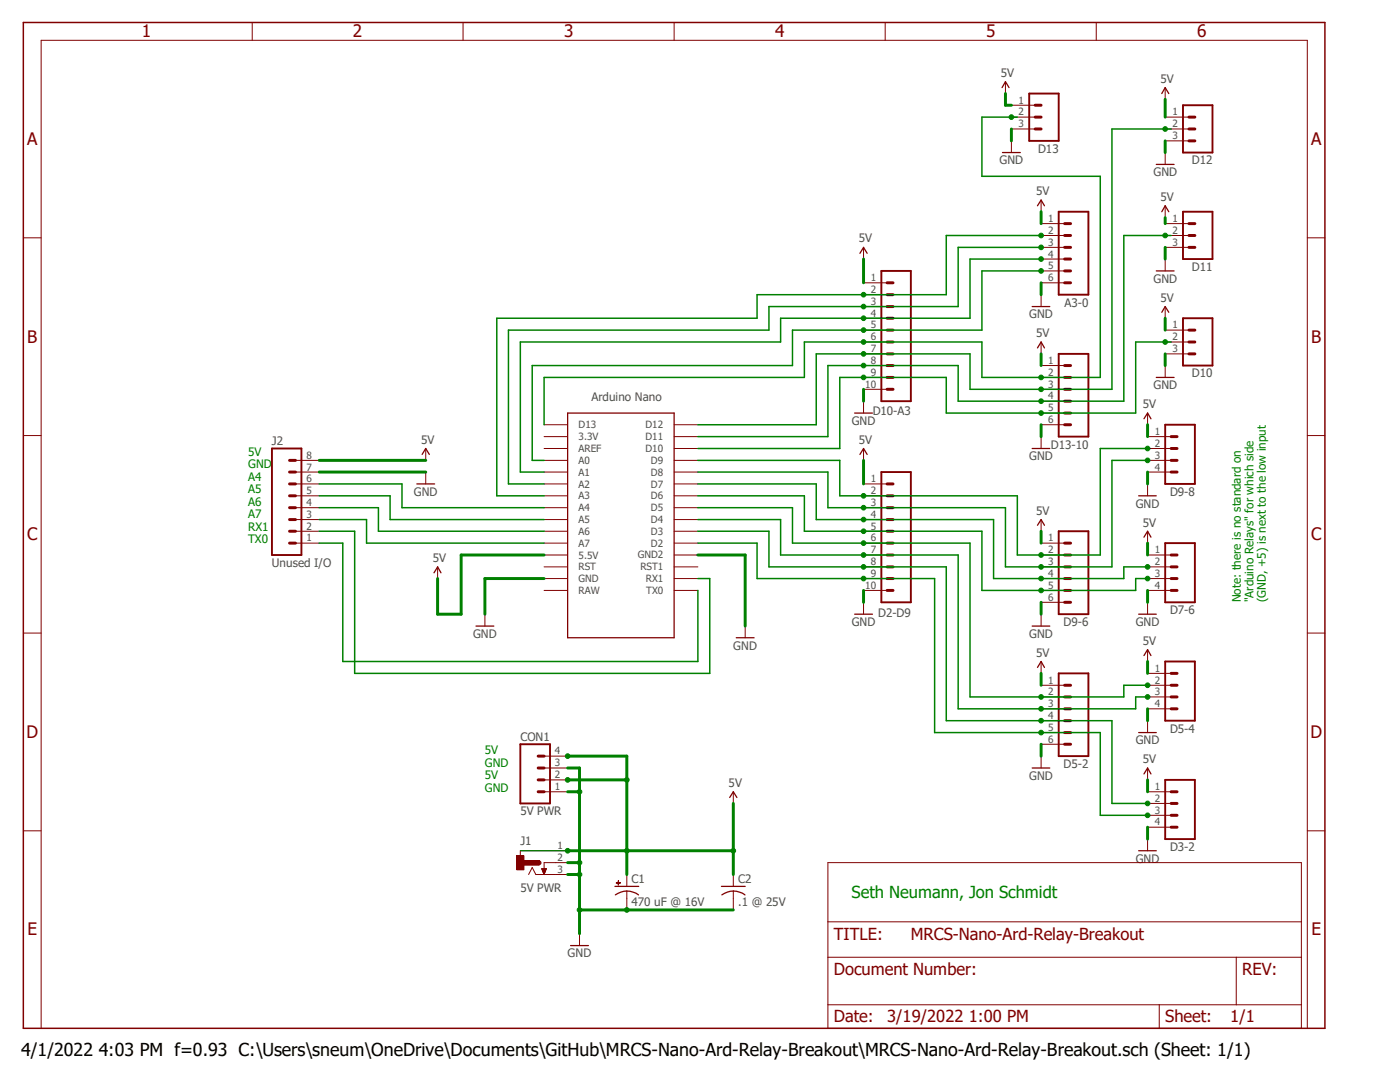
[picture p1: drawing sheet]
<svg xmlns="http://www.w3.org/2000/svg" width="279mm" height="216mm" viewBox="0 0 279 216" stroke-linecap="round" stroke-linejoin="round" font-family="sans-serif">
<path d="M4.2 4.2l260.6 201.5M264.8 4.2l-260.6 201.5" fill="none" stroke="#fff" stroke-width=".2"/>
<path d="M4.7 4.5h259.7v200.7h-259.7z" fill="none" stroke="#800000" stroke-width=".3"/>
<g fill="none" stroke="#800000" stroke-width=".2">
<path d="M50.3 4.5v3.5M92.4 4.5v3.5M134.5 4.5v3.5M176.7 4.5v3.5M218.8 4.5v3.5M4.7 47.5h3.5M260.9 47.5h3.5M4.7 86.9h3.5M108.6 87.1h4.7M108.6 89.5h4.7M108.6 98.9h4.7M108.6 96.6h4.7"/>
<path d="M108.6 94.2h4.7M108.6 91.9h4.7M108.6 84.8h4.7M134.5 87.1h4.8M134.5 89.5h4.8M134.5 98.9h4.8M134.5 96.6h4.8M134.5 94.2h4.8M134.5 91.9h4.8M134.5 84.8h4.8M260.9 86.9h3.5M108.6 117.8h4.7"/>
<path d="M108.6 115.4h4.7M108.6 113.1h4.7M108.6 110.7h4.7M108.6 108.4h4.7M108.6 106h4.7M108.6 103.7h4.7M108.6 101.3h4.7M134.5 117.8h4.8M134.5 115.4h4.8M134.5 113.1h4.8M134.5 110.7h4.8M134.5 108.4h4.8"/>
<path d="M134.5 106h4.8M134.5 103.7h4.8M134.5 101.3h4.8M4.7 126.3h3.5M260.9 126.3h3.5M4.7 165.8h3.5M105.5 174.5l.7-1.4 .7 1.4h4M110.9 172.1h-2.3v2.4M110.9 169.8h-7.1v1.1M165.2 172.1h94.5v33.1h-94.5zM260.9 165.8h3.5M165.2 191h94.5"/>
<path d="M165.2 183.9h94.5M246.7 191v9.5M8.2 205.2v-197.2h252.7v197.2M165.2 200.5h94.5M231.4 200.5v4.7"/>
</g>
<path d="M113.3 82.4h21.2v44.9h-21.2zM107.4 171.8a.36 .36 0 0 1 .3 .3 .36 .36 0 0 1-.3 .4M107.6 171.8a.36 .36 0 0 1 .4 .3 .36 .36 0 0 1-.4 .4" fill="none" stroke="#800000" stroke-width=".25"/>
<path d="M104.6 171.7h3v.9h-3z" fill-rule="evenodd" fill="#800000"/>
<path d="M104.6 171.7h3v.9h-3z" fill="none" stroke="#800000" stroke-width=".2"/>
<path d="M103.1 170.8h1.5v2.8h-1.5z" fill-rule="evenodd" fill="#800000"/>
<g fill="none" stroke="#800000" stroke-width=".2">
<path d="M207.8 39.9v2.3M172.3 49.4v2.3M207.8 68.2v2.4M172.3 80.1v2.3M87.3 113.1v2.3M96.8 122.6v2.3M148.7 124.9v2.4M172.3 120.2v2.4M108.6 158h4.7M108.6 155.6h4.7M108.6 153.2h4.7M108.6 150.9h4.7"/>
<path d="M146.3 158v2.3M103.1 170.8h1.5v2.8h-1.5zM108.1 173.3h1l-.5 1.2zM108.1 173.4h.9M108.2 173.5h.8M108.2 173.6h.7M108.2 173.7h.7M108.3 173.8h.5M108.3 173.9h.5M108.4 174h.4M108.4 174.1h.3M108.5 174.2h.2"/>
<path d="M108.5 174.3h.1M108.5 174.4h.1M108.6 174.5h.1M110.9 169.8h2.4M110.9 172.1h2.4M110.9 174.5h2.4M125.1 177.8v1.4M115.7 186.3v2.4"/>
</g>
<path d="M171.6 50.5l.7-1.1 .8 1.1M207.1 41.1l.7-1.2 .6 1.2M207.1 69.4l.7-1.2 .6 1.2M170.6 82.4h3.5M86.6 114.3l.7-1.2 .7 1.2M95 124.9h3.6M146.9 127.3h3.6M170.6 122.6h3.5M145.6 159.1l.7-1.1 .8 1.1M122.7 176.9h4.8M122.8 178.6a3.9 3.9 0 0 1 4.6 0M113.9 188.7h3.5" fill="none" stroke="#800000" stroke-width=".25"/>
<path d="M103.8 148.5h6v11.8h-6z" fill="none" stroke="#800000" stroke-width=".38"/>
<path d="M107.4 153.2h1.2M107.4 155.6h1.2M107.4 158h1.2M107.4 150.9h1.2" fill="none" stroke="#800000" stroke-width=".59"/>
<path d="M123 176.1l.8 .1z" fill-rule="evenodd" fill="#800000"/>
<path d="M123 176.1l.8 .1z" fill="none" stroke="#800000" stroke-width=".2"/>
<path d="M123.4 175.8v.8z" fill-rule="evenodd" fill="#800000"/>
<g fill="none" stroke="#800000" stroke-width=".2">
<path d="M200.7 16.3v2.4M232.5 17.5v2.3M201.8 23.4h4.8M201.8 25.7h4.8M201.8 21h4.8M201.8 28.1v2.3M232.5 23.4h4.8M232.5 25.7h4.8M232.5 28.1h4.8M232.5 30.4v2.4M172.3 56.4h4.7M172.3 58.8h4.7"/>
<path d="M207.8 58.8v2.4M207.8 56.4h4.7M207.8 44.6h4.7M207.8 47h4.7M207.8 49.4h4.7M207.8 51.7h4.7M207.8 54.1h4.7M232.5 44.6h4.8M232.5 47h4.8M232.5 49.4h4.8M232.5 41.1v2.3M232.5 51.7v2.4"/>
<path d="M172.3 61.2h4.7M172.3 63.5h4.7M172.3 65.9h4.7M172.3 68.2h4.7M172.3 70.6h4.7M172.3 72.9h4.7M172.3 75.3h4.7M172.3 77.7h4.7M207.8 72.9h4.7M207.8 75.3h4.7M207.8 77.7h4.7M232.5 65.9h4.8"/>
<path d="M232.5 68.2h4.8M232.5 70.6h4.8M232.5 61.2v2.3M232.5 72.9v2.4M59 98.9h4.7M59 96.6h4.7M59 94.2h4.7M59 91.9h4.7M85 89.5v2.4M85 94.2v2.4M172.3 89.5v2.4M172.3 98.9h4.7"/>
<path d="M172.3 96.6h4.7M207.8 87.1v2.4M207.8 80.1h4.7M207.8 82.4h4.7M207.8 84.8h4.7M229 94.2h4.7M229 91.9h4.7M229 87.1h4.7M229 89.5h4.7M229 82.4v2.4M229 96.6v2.3M59 108.4h4.7"/>
<path d="M59 106h4.7M59 103.7h4.7M59 101.3h4.7M172.3 108.4h4.7M172.3 106h4.7M172.3 103.7h4.7M172.3 101.3h4.7M172.3 110.7h4.7M172.3 113.1h4.7M172.3 115.4h4.7M172.3 117.8h4.7M207.8 103.7v2.3"/>
<path d="M207.8 108.4h4.7M207.8 110.7h4.7M207.8 113.1h4.7M207.8 115.4h4.7M207.8 117.8h4.7M229 110.7h4.7M229 113.1h4.7M229 115.4h4.7M229 117.8h4.7M229 106v2.4M207.8 122.6v2.3M207.8 132v2.4"/>
<path d="M207.8 120.2h4.7M207.8 136.7h4.7M207.8 139.1h4.7M229 136.7h4.7M229 139.1h4.7M229 134.4h4.7M229 120.2v2.4M229 129.6v2.4M207.8 150.9v2.3M207.8 141.4h4.7M207.8 143.8h4.7M207.8 146.2h4.7"/>
<path d="M207.8 148.5h4.7M229 141.4h4.7M229 158h4.7M229 143.8v2.4M229 153.2v2.4M123.4 175.8v.8zM125.1 174.5v2.4M125.1 179.2v2.4M146.3 174.5v2.4M146.3 177.8v3.8M229 160.3h4.7M229 162.7h4.7"/>
<path d="M229 165.1h4.7M229 167.4v2.4"/>
</g>
<g fill="none" stroke="#800000" stroke-width=".25">
<path d="M200 17.5l.7-1.2 .7 1.2M231.9 18.7l.6-1.2 .8 1.2M200.1 30.4h3.5M230.8 32.8h3.5M230.8 54.1h3.5M231.9 42.2l.6-1.1 .8 1.1M206 61.2h3.5M230.8 75.3h3.5M231.9 62.3l.6-1.1 .8 1.1M83.2 96.6h3.5M84.2 90.7l.8-1.2 .7 1.2M171.6 90.7l.7-1.2 .8 1.2"/>
<path d="M206 89.5h3.5M227.2 98.9h3.6M228.3 83.6l.7-1.2 .7 1.2M207.1 104.8l.7-1.1 .6 1.1M228.3 107.2l.7-1.2 .7 1.2M206 124.9h3.5M207.1 133.2l.7-1.2 .6 1.2M227.2 122.6h3.6M228.3 130.8l.7-1.2 .7 1.2M206 153.2h3.5M227.2 146.2h3.6M228.3 154.4l.7-1.2 .7 1.2"/>
<path d="M144 176.9h4.7M144.1 178.6a3.9 3.9 0 0 1 4.6 0M227.2 169.8h3.6"/>
</g>
<g fill="none" stroke="#800000" stroke-width=".38">
<path d="M205.4 18.7h5.9v9.4h-5.9zM236.1 21h5.9v9.4h-5.9zM175.9 54.1h5.9v26h-5.9zM211.3 42.2h5.9v16.6h-5.9zM236.1 42.2h5.9v9.5h-5.9zM211.3 70.6h5.9v16.5h-5.9zM236.1 63.5h5.9v9.4h-5.9zM54.3 89.5h5.9v21.2h-5.9zM175.9 94.2h5.9v26h-5.9zM232.5 84.8h6v11.8h-6zM211.3 106h5.9v16.6h-5.9zM232.5 108.4h6v11.8h-6z"/>
<path d="M211.3 134.4h5.9v16.5h-5.9zM232.5 132h6v11.8h-6zM232.5 155.6h6v11.8h-6z"/>
</g>
<g fill="none" stroke="#800000" stroke-width=".59">
<path d="M206.6 25.7h1.2M206.6 23.4h1.2M206.6 21h1.2M237.3 25.7h1.2M237.3 23.4h1.2M237.3 28.1h1.2M177 58.8h1.2M177 56.4h1.2M212.5 56.4h1.2M212.5 49.4h1.2M212.5 47h1.2M212.5 44.6h1.2"/>
<path d="M212.5 54.1h1.2M212.5 51.7h1.2M237.3 49.4h1.2M237.3 47h1.2M237.3 44.6h1.2M177 61.2h1.2M177 65.9h1.2M177 63.5h1.2M177 68.2h1.2M177 70.6h1.2M177 72.9h1.2M177 75.3h1.2"/>
<path d="M177 77.7h1.2M212.5 72.9h1.2M212.5 75.3h1.2M212.5 77.7h1.2M237.3 65.9h1.2M237.3 68.2h1.2M237.3 70.6h1.2M57.8 98.9h1.2M57.8 96.6h1.2M57.8 94.2h1.2M57.8 91.9h1.2M177 98.9h1.2"/>
<path d="M177 96.6h1.2M212.5 82.4h1.2M212.5 80.1h1.2M212.5 84.8h1.2M233.7 94.2h1.2M233.7 91.9h1.2M233.7 89.5h1.2M233.7 87.1h1.2M57.8 103.7h1.2M57.8 106h1.2M57.8 108.4h1.2M57.8 101.3h1.2"/>
<path d="M177 103.7h1.2M177 106h1.2M177 108.4h1.2M177 101.3h1.2M177 110.7h1.2M177 113.1h1.2M177 115.4h1.2M177 117.8h1.2M212.5 108.4h1.2M212.5 110.7h1.2M212.5 113.1h1.2M212.5 115.4h1.2"/>
<path d="M212.5 117.8h1.2M233.7 110.7h1.2M233.7 113.1h1.2M233.7 115.4h1.2M233.7 117.8h1.2M212.5 120.2h1.2M212.5 139.1h1.2M212.5 136.7h1.2M233.7 139.1h1.2M233.7 136.7h1.2M233.7 134.4h1.2M212.5 141.4h1.2"/>
<path d="M212.5 146.2h1.2M212.5 143.8h1.2M212.5 148.5h1.2M233.7 141.4h1.2M233.7 158h1.2M233.7 162.7h1.2M233.7 160.3h1.2M233.7 165.1h1.2"/>
</g>
<path d="M108.6 115.4h-11.8v7.2M139.3 110.7h9.4v14.2M113.3 153.2h2.4v33.1M113.3 158h2.4M113.3 172.1h2.4M113.3 174.5h2.4" fill="none" stroke="#008000" stroke-width=".59"/>
<circle cx="115.7" cy="174.5" r=".46" fill="#008000"/>
<circle cx="115.7" cy="174.5" r=".46" fill="none" stroke="#008000" stroke-width=".2"/>
<circle cx="115.7" cy="172.1" r=".46" fill="#008000"/>
<circle cx="115.7" cy="172.1" r=".46" fill="none" stroke="#008000" stroke-width=".2"/>
<circle cx="115.7" cy="158" r=".46" fill="#008000"/>
<circle cx="115.7" cy="158" r=".46" fill="none" stroke="#008000" stroke-width=".2"/>
<path d="M115.7 181.6h30.6" fill="none" stroke="#008000" stroke-width=".59"/>
<circle cx="115.7" cy="181.6" r=".46" fill="#008000"/>
<circle cx="115.7" cy="181.6" r=".46" fill="none" stroke="#008000" stroke-width=".2"/>
<circle cx="125.1" cy="181.6" r=".46" fill="#008000"/>
<g fill="none" stroke="#008000" stroke-width=".2">
<path d="M103.8 169.8h9.5"/>
<circle cx="125.1" cy="181.6" r=".46"/>
</g>
<g fill="none" stroke="#008000" stroke-width=".59">
<path d="M201.8 25.7v2.4M232.5 28.1v2.3M207.8 56.4v2.4M232.5 49.4v2.3M172.3 77.7v2.4M232.5 70.6v2.3M63.7 94.2h21.3M207.8 84.8v2.3M229 94.2v2.4M172.3 117.8v2.4M229 117.8v2.4M207.8 120.2v2.4"/>
<path d="M113.3 150.9h11.8v23.6M113.3 155.6h11.8M207.8 148.5v2.4M229 141.4v2.4M113.3 169.8h33M229 165.1v2.3"/>
</g>
<circle cx="125.1" cy="155.6" r=".46" fill="#008000"/>
<circle cx="125.1" cy="155.6" r=".46" fill="none" stroke="#008000" stroke-width=".2"/>
<circle cx="125.1" cy="169.8" r=".46" fill="#008000"/>
<circle cx="125.1" cy="169.8" r=".46" fill="none" stroke="#008000" stroke-width=".2"/>
<path d="M146.3 169.8v4.7" fill="none" stroke="#008000" stroke-width=".59"/>
<circle cx="113.3" cy="169.8" r=".46" fill="#008000"/>
<circle cx="113.3" cy="169.8" r=".46" fill="none" stroke="#008000" stroke-width=".2"/>
<circle cx="113.3" cy="150.9" r=".46" fill="#008000"/>
<circle cx="113.3" cy="150.9" r=".46" fill="none" stroke="#008000" stroke-width=".2"/>
<circle cx="113.3" cy="155.6" r=".46" fill="#008000"/>
<circle cx="113.3" cy="155.6" r=".46" fill="none" stroke="#008000" stroke-width=".2"/>
<path d="M146.3 160.3v9.5" fill="none" stroke="#008000" stroke-width=".59"/>
<circle cx="146.3" cy="169.8" r=".46" fill="#008000"/>
<circle cx="146.3" cy="169.8" r=".46" fill="none" stroke="#008000" stroke-width=".2"/>
<g fill="none" stroke="#008000" stroke-width=".59">
<path d="M200.7 18.7v2.3h1.1M232.5 19.8v3.6M172.3 51.7v4.7M207.8 42.2v2.4M232.5 43.4v1.2M207.8 70.6v2.3M232.5 63.5v2.4M63.7 91.9h21.3M172.3 91.9v4.7M229 84.8v2.3M108.6 110.7h-16.6v11.9h-4.7v-7.2M207.8 106v2.4"/>
<path d="M229 108.4v2.3M207.8 134.4v2.3M229 132v2.4M229 155.6v2.4"/>
</g>
<path d="M63.7 96.6h16.5v4.7h28.4M63.7 98.9h14.2v4.8h30.7M139.3 108.4h11.8v7h35.4v30.8h33.1v16.5h9.4" fill="none" stroke="#008000" stroke-width=".3"/>
<circle cx="172.3" cy="115.4" r=".46" fill="#008000"/>
<circle cx="172.3" cy="115.4" r=".46" fill="none" stroke="#008000" stroke-width=".2"/>
<circle cx="207.8" cy="146.2" r=".46" fill="#008000"/>
<circle cx="207.8" cy="146.2" r=".46" fill="none" stroke="#008000" stroke-width=".2"/>
<circle cx="229" cy="162.7" r=".46" fill="#008000"/>
<circle cx="229" cy="162.7" r=".46" fill="none" stroke="#008000" stroke-width=".2"/>
<path d="M139.3 106h14.2v7.1h35.3v30.7h33.1v16.5h7.1" fill="none" stroke="#008000" stroke-width=".3"/>
<circle cx="172.3" cy="113.1" r=".46" fill="#008000"/>
<circle cx="172.3" cy="113.1" r=".46" fill="none" stroke="#008000" stroke-width=".2"/>
<circle cx="207.8" cy="143.8" r=".46" fill="#008000"/>
<circle cx="207.8" cy="143.8" r=".46" fill="none" stroke="#008000" stroke-width=".2"/>
<circle cx="229" cy="160.3" r=".46" fill="#008000"/>
<circle cx="229" cy="160.3" r=".46" fill="none" stroke="#008000" stroke-width=".2"/>
<path d="M139.3 98.9h21.2v7.1h35.5v11.8h30.7v-2.4h2.3" fill="none" stroke="#008000" stroke-width=".3"/>
<circle cx="172.3" cy="106" r=".46" fill="#008000"/>
<circle cx="172.3" cy="106" r=".46" fill="none" stroke="#008000" stroke-width=".2"/>
<circle cx="207.8" cy="117.8" r=".46" fill="#008000"/>
<circle cx="207.8" cy="117.8" r=".46" fill="none" stroke="#008000" stroke-width=".2"/>
<circle cx="229" cy="115.4" r=".46" fill="#008000"/>
<circle cx="229" cy="115.4" r=".46" fill="none" stroke="#008000" stroke-width=".2"/>
<path d="M139.3 96.6h23.6v7.1h35.4v11.7h26v-2.3h4.7" fill="none" stroke="#008000" stroke-width=".3"/>
<circle cx="172.3" cy="103.7" r=".46" fill="#008000"/>
<circle cx="172.3" cy="103.7" r=".46" fill="none" stroke="#008000" stroke-width=".2"/>
<circle cx="207.8" cy="115.4" r=".46" fill="#008000"/>
<circle cx="207.8" cy="115.4" r=".46" fill="none" stroke="#008000" stroke-width=".2"/>
<circle cx="229" cy="113.1" r=".46" fill="#008000"/>
<circle cx="229" cy="113.1" r=".46" fill="none" stroke="#008000" stroke-width=".2"/>
<path d="M229 91.9h-7.1v21.2h-21.2v-11.8h-35.5v-7.1h-25.9" fill="none" stroke="#008000" stroke-width=".3"/>
<circle cx="172.3" cy="101.3" r=".46" fill="#008000"/>
<circle cx="172.3" cy="101.3" r=".46" fill="none" stroke="#008000" stroke-width=".2"/>
<circle cx="207.8" cy="113.1" r=".46" fill="#008000"/>
<circle cx="207.8" cy="113.1" r=".46" fill="none" stroke="#008000" stroke-width=".2"/>
<circle cx="229" cy="91.9" r=".46" fill="#008000"/>
<circle cx="229" cy="91.9" r=".46" fill="none" stroke="#008000" stroke-width=".2"/>
<path d="M229 89.5h-9.4v21.2h-16.6v-11.8h-35.4v-7h-28.3" fill="none" stroke="#008000" stroke-width=".3"/>
<circle cx="172.3" cy="98.9" r=".46" fill="#008000"/>
<circle cx="172.3" cy="98.9" r=".46" fill="none" stroke="#008000" stroke-width=".2"/>
<circle cx="207.8" cy="110.7" r=".46" fill="#008000"/>
<circle cx="207.8" cy="110.7" r=".46" fill="none" stroke="#008000" stroke-width=".2"/>
<circle cx="229" cy="89.5" r=".46" fill="#008000"/>
<circle cx="229" cy="89.5" r=".46" fill="none" stroke="#008000" stroke-width=".2"/>
<path d="M233.7 68.2h-7v14.2h-37.9v-7.1h-21.2v14.2h-28.3" fill="none" stroke="#008000" stroke-width=".3"/>
<circle cx="232.5" cy="68.2" r=".46" fill="#008000"/>
<circle cx="232.5" cy="68.2" r=".46" fill="none" stroke="#008000" stroke-width=".2"/>
<circle cx="172.3" cy="75.3" r=".46" fill="#008000"/>
<circle cx="172.3" cy="75.3" r=".46" fill="none" stroke="#008000" stroke-width=".2"/>
<circle cx="207.8" cy="82.4" r=".46" fill="#008000"/>
<circle cx="207.8" cy="82.4" r=".46" fill="none" stroke="#008000" stroke-width=".2"/>
<path d="M233.7 47h-9.4v33.1h-33.1v-7.2h-26v14.2h-25.9" fill="none" stroke="#008000" stroke-width=".3"/>
<circle cx="232.5" cy="47" r=".46" fill="#008000"/>
<circle cx="232.5" cy="47" r=".46" fill="none" stroke="#008000" stroke-width=".2"/>
<circle cx="172.3" cy="72.9" r=".46" fill="#008000"/>
<circle cx="172.3" cy="72.9" r=".46" fill="none" stroke="#008000" stroke-width=".2"/>
<circle cx="207.8" cy="80.1" r=".46" fill="#008000"/>
<circle cx="207.8" cy="80.1" r=".46" fill="none" stroke="#008000" stroke-width=".2"/>
<path d="M233.7 25.7h-11.8v52h-28.3v-7.1h-30.7v14.2h-23.6" fill="none" stroke="#008000" stroke-width=".3"/>
<circle cx="232.5" cy="25.7" r=".46" fill="#008000"/>
<circle cx="232.5" cy="25.7" r=".46" fill="none" stroke="#008000" stroke-width=".2"/>
<circle cx="172.3" cy="70.6" r=".46" fill="#008000"/>
<circle cx="172.3" cy="70.6" r=".46" fill="none" stroke="#008000" stroke-width=".2"/>
<circle cx="207.8" cy="77.7" r=".46" fill="#008000"/>
<circle cx="207.8" cy="77.7" r=".46" fill="none" stroke="#008000" stroke-width=".2"/>
<path d="M201.8 23.4h-5.8v11.8h23.6v40.1h-23.6v-7.1h-35.5v7.1h-51.9v9.5" fill="none" stroke="#008000" stroke-width=".3"/>
<circle cx="172.3" cy="68.2" r=".46" fill="#008000"/>
<circle cx="172.3" cy="68.2" r=".46" fill="none" stroke="#008000" stroke-width=".2"/>
<path d="M201.8 23.4h1.2" fill="none" stroke="#008000" stroke-width=".3"/>
<circle cx="201.8" cy="23.4" r=".46" fill="#008000"/>
<circle cx="201.8" cy="23.4" r=".46" fill="none" stroke="#008000" stroke-width=".2"/>
<circle cx="207.8" cy="75.3" r=".46" fill="#008000"/>
<circle cx="207.8" cy="75.3" r=".46" fill="none" stroke="#008000" stroke-width=".2"/>
<path d="M207.8 54.1h-11.8v11.8h-37.8v7h-52v19h2.4" fill="none" stroke="#008000" stroke-width=".3"/>
<circle cx="172.3" cy="65.9" r=".46" fill="#008000"/>
<circle cx="172.3" cy="65.9" r=".46" fill="none" stroke="#008000" stroke-width=".2"/>
<circle cx="207.8" cy="54.1" r=".46" fill="#008000"/>
<circle cx="207.8" cy="54.1" r=".46" fill="none" stroke="#008000" stroke-width=".2"/>
<path d="M207.8 51.7h-14.2v11.8h-37.8v4.7h-52v26h4.8" fill="none" stroke="#008000" stroke-width=".3"/>
<circle cx="172.3" cy="63.5" r=".46" fill="#008000"/>
<circle cx="172.3" cy="63.5" r=".46" fill="none" stroke="#008000" stroke-width=".2"/>
<circle cx="207.8" cy="51.7" r=".46" fill="#008000"/>
<circle cx="207.8" cy="51.7" r=".46" fill="none" stroke="#008000" stroke-width=".2"/>
<path d="M207.8 49.4h-16.6v11.8h-37.7v4.7h-52v30.7h7.1" fill="none" stroke="#008000" stroke-width=".3"/>
<circle cx="172.3" cy="61.2" r=".46" fill="#008000"/>
<circle cx="172.3" cy="61.2" r=".46" fill="none" stroke="#008000" stroke-width=".2"/>
<circle cx="207.8" cy="49.4" r=".46" fill="#008000"/>
<circle cx="207.8" cy="49.4" r=".46" fill="none" stroke="#008000" stroke-width=".2"/>
<path d="M207.8 47h-19v11.8h-37.7v4.7h-52v35.4h9.5" fill="none" stroke="#008000" stroke-width=".3"/>
<circle cx="172.3" cy="58.8" r=".46" fill="#008000"/>
<circle cx="172.3" cy="58.8" r=".46" fill="none" stroke="#008000" stroke-width=".2"/>
<circle cx="207.8" cy="47" r=".46" fill="#008000"/>
<circle cx="207.8" cy="47" r=".46" fill="none" stroke="#008000" stroke-width=".2"/>
<path d="M139.3 103.7h16.5v7h35.4v30.7h35.5v-2.3h2.3" fill="none" stroke="#008000" stroke-width=".3"/>
<circle cx="172.3" cy="110.7" r=".46" fill="#008000"/>
<circle cx="172.3" cy="110.7" r=".46" fill="none" stroke="#008000" stroke-width=".2"/>
<circle cx="207.8" cy="141.4" r=".46" fill="#008000"/>
<circle cx="207.8" cy="141.4" r=".46" fill="none" stroke="#008000" stroke-width=".2"/>
<circle cx="229" cy="139.1" r=".46" fill="#008000"/>
<circle cx="229" cy="139.1" r=".46" fill="none" stroke="#008000" stroke-width=".2"/>
<path d="M63.7 108.4h4.7v23.6h70.9v-14.2M63.7 103.7h9.5v4.7h35.4M63.7 106h7.1v28.4h70.8v-19h-2.3M63.7 101.3h11.8v4.7h33.1M139.3 101.3h18.9v7.1h14.1M193.6 108.4v30.7h30.7v-2.4h4.7" fill="none" stroke="#008000" stroke-width=".3"/>
<circle cx="207.8" cy="139.1" r=".46" fill="#008000"/>
<circle cx="207.8" cy="139.1" r=".46" fill="none" stroke="#008000" stroke-width=".2"/>
<circle cx="229" cy="136.7" r=".46" fill="#008000"/>
<circle cx="229" cy="136.7" r=".46" fill="none" stroke="#008000" stroke-width=".2"/>
<path d="M172.3 108.4h21.3" fill="none" stroke="#008000" stroke-width=".3"/>
<circle cx="172.3" cy="108.4" r=".46" fill="#008000"/>
<circle cx="172.3" cy="108.4" r=".46" fill="none" stroke="#008000" stroke-width=".2"/>
<text font-size="3.6" x="4.2" y="210.7">4/1/2022 4:03 PM f=0.93 C:\Users\sneum\OneDrive\Documents\GitHub\MRCS-Nano-Ard-Relay-Breakout\MRCS-Nano-Ard-Relay-Breakout.sch (Sheet: 1/1)</text>
<g font-size="3.4" fill="#800000">
<text x="28.3" y="7.5">1</text>
<text x="70.4" y="7.5">2</text>
<text x="112.6" y="7.5">3</text>
<text x="154.7" y="7.5">4</text>
<text x="196.8" y="7.5">5</text>
<text x="238.9" y="7.5">6</text>
<text x="5.4" y="28.9">A</text>
<text x="261.7" y="28.9">A</text>
<text x="5.4" y="68.4">B</text>
<text x="261.7" y="68.4">B</text>
<text x="5.4" y="107.8">C</text>
<text x="261.7" y="107.8">C</text>
<text x="5.3" y="147.2">D</text>
<text x="261.5" y="147.2">D</text>
<text x="5.5" y="186.6">E</text>
<text x="261.7" y="186.6">E</text>
</g>
<text font-size="3.3" fill="#008000" x="170" y="179.2">Seth Neumann, Jon Schmidt</text>
<g font-size="3.3" fill="#800000">
<text x="166.4" y="187.5">TITLE:</text>
<text x="181.8" y="187.5">MRCS-Nano-Ard-Relay-Breakout</text>
<text x="166.4" y="194.6">Document Number:</text>
<text x="247.9" y="194.6">REV:</text>
<text x="166.4" y="204">Date:</text>
<text x="177" y="204">3/19/2022 1:00 PM</text>
<text x="232.6" y="204">Sheet:</text>
<text x="245.5" y="204">1/1</text>
</g>
<g font-size="2.3" fill="#505050">
<text x="199.7" y="15.3">5V</text>
<text x="231.6" y="16.5">5V</text>
<text x="199.5" y="32.8">GND</text>
<text x="207.2" y="30.4">D13</text>
<text x="230.2" y="35.2">GND</text>
<text x="237.9" y="32.8">D12</text>
<text x="206.8" y="38.9">5V</text>
<text x="231.6" y="40.1">5V</text>
<text x="171.4" y="48.4">5V</text>
<text x="230.2" y="56.4">GND</text>
<text x="237.9" y="54.1">D11</text>
<text x="205.4" y="63.5">GND</text>
<text x="212.4" y="61.2">A3-0</text>
<text x="231.6" y="60.2">5V</text>
<text x="206.8" y="67.3">5V</text>
<text x="230.2" y="77.7">GND</text>
<text x="237.9" y="75.3">D10</text>
<text x="118" y="80.1">Arduino Nano</text>
<text x="174.2" y="82.9">D10-A3</text>
<text x="228.1" y="81.5">5V</text>
<text x="54.3" y="88.8">J2</text>
<text x="84" y="88.6">5V</text>
<text x="170" y="84.8">GND</text>
<text x="171.4" y="88.6">5V</text>
<text x="209.7" y="89.5">D13-10</text>
<text x="205.4" y="91.9">GND</text>
<text x="82.6" y="98.9">GND</text>
<text x="226.7" y="101.3">GND</text>
<text x="233.5" y="98.9">D9-8</text>
<text x="206.8" y="102.7">5V</text>
<text x="228.1" y="105.1">5V</text>
<text x="54.3" y="113.1">Unused I/O</text>
<text x="86.4" y="112.1">5V</text>
<text x="170" y="124.9">GND</text>
<text x="175.3" y="123">D2-D9</text>
<text x="212.3" y="124.9">D9-6</text>
<text x="226.7" y="124.9">GND</text>
<text x="233.5" y="122.6">D7-6</text>
<text x="94.4" y="127.3">GND</text>
<text x="146.3" y="129.6">GND</text>
<text x="205.4" y="127.3">GND</text>
<text x="206.8" y="131.1">5V</text>
<text x="228.1" y="128.7">5V</text>
<text x="103.8" y="147.8">CON1</text>
<text x="226.7" y="148.5">GND</text>
<text x="233.5" y="146.2">D5-4</text>
<text x="205.4" y="155.6">GND</text>
<text x="212.3" y="153.3">D5-2</text>
<text x="228.1" y="152.3">5V</text>
<text x="145.4" y="157">5V</text>
<text x="103.8" y="162.7">5V PWR</text>
<text x="103.8" y="168.6">J1</text>
<text x="226.7" y="172.1">GND</text>
<text x="233.5" y="169.8">D3-2</text>
<text x="103.8" y="178.1">5V PWR</text>
<text x="126" y="176.3">C1</text>
<text x="147.3" y="176.3">C2</text>
<text x="126" y="180.8">470 uF @ 16V</text>
<text x="147.3" y="180.8">.1 @ 25V</text>
<text x="113.3" y="191">GND</text>
</g>
<g font-size="2.3" fill="#008000">
<text x="49.5" y="90.9">5V</text>
<text x="49.5" y="93.4">GND</text>
<text x="49.5" y="95.9">A4</text>
<text x="49.5" y="98.4">A5</text>
<text x="49.5" y="100.9">A6</text>
<text x="49.5" y="103.4">A7</text>
<text x="49.5" y="105.9">RX1</text>
<text x="49.5" y="108.4">TX0</text>
<text x="247.7" y="120.2" transform="rotate(-90 247.7 120.2)">Note: there is no standard on</text>
<text x="250.2" y="120.2" transform="rotate(-90 250.2 120.2)">&quot;Arduino Relays&quot; for which side</text>
<text x="252.7" y="120.2" transform="rotate(-90 252.7 120.2)">(GND, +5) is next to the low input</text>
<text x="96.8" y="150.5">5V</text>
<text x="96.8" y="153">GND</text>
<text x="96.8" y="155.5">5V</text>
<text x="96.8" y="158">GND</text>
</g>
<g font-size="2" fill="#505050">
<text x="203.3" y="20.7">1</text>
<text x="203.3" y="23">2</text>
<text x="234" y="23">1</text>
<text x="203.3" y="25.4">3</text>
<text x="234" y="25.4">2</text>
<text x="234" y="27.8">3</text>
<text x="209.2" y="44.3">1</text>
<text x="209.2" y="46.7">2</text>
<text x="234" y="44.3">1</text>
<text x="234" y="46.7">2</text>
<text x="209.2" y="49">3</text>
<text x="209.2" y="51.4">4</text>
<text x="209.2" y="53.7">5</text>
<text x="234" y="49">3</text>
<text x="173.8" y="56.1">1</text>
<text x="173.8" y="58.5">2</text>
<text x="209.2" y="56.1">6</text>
<text x="173.8" y="60.8">3</text>
<text x="173.8" y="63.2">4</text>
<text x="173.8" y="65.5">5</text>
<text x="234" y="65.5">1</text>
<text x="173.8" y="67.9">6</text>
<text x="173.8" y="70.3">7</text>
<text x="234" y="67.9">2</text>
<text x="234" y="70.3">3</text>
<text x="172.7" y="77.3">10</text>
<text x="173.8" y="72.6">8</text>
<text x="173.8" y="75">9</text>
<text x="209.2" y="72.6">1</text>
<text x="209.2" y="75">2</text>
<text x="209.2" y="77.3">3</text>
<text x="209.2" y="79.7">4</text>
<text x="209.2" y="82.1">5</text>
<text x="115.5" y="87.8">3.3V</text>
<text x="115.5" y="85.5">D13</text>
<text x="128.8" y="85.5">D12</text>
<text x="128.8" y="87.8">D11</text>
<text x="209.2" y="84.5">6</text>
<text x="230.5" y="86.8">1</text>
<text x="230.5" y="89.2">2</text>
<text x="61.2" y="93.9">7</text>
<text x="61.2" y="91.5">8</text>
<text x="115.5" y="90.2">AREF</text>
<text x="115.5" y="94.9">A1</text>
<text x="115.5" y="92.5">A0</text>
<text x="128.8" y="90.2">D10</text>
<text x="129.9" y="94.9">D8</text>
<text x="129.9" y="92.5">D9</text>
<text x="230.5" y="91.5">3</text>
<text x="230.5" y="93.9">4</text>
<text x="61.2" y="101">4</text>
<text x="61.2" y="98.6">5</text>
<text x="61.2" y="96.2">6</text>
<text x="115.5" y="99.7">A3</text>
<text x="115.5" y="97.3">A2</text>
<text x="129.9" y="102">D5</text>
<text x="129.9" y="99.6">D6</text>
<text x="129.9" y="97.3">D7</text>
<text x="173.8" y="96.2">1</text>
<text x="173.8" y="98.6">2</text>
<text x="173.8" y="101">3</text>
<text x="61.2" y="105.7">2</text>
<text x="61.2" y="103.3">3</text>
<text x="115.5" y="106.7">A6</text>
<text x="115.5" y="104.4">A5</text>
<text x="115.5" y="102">A4</text>
<text x="129.9" y="106.7">D3</text>
<text x="129.9" y="104.4">D4</text>
<text x="173.8" y="103.3">4</text>
<text x="173.8" y="105.7">5</text>
<text x="61.2" y="108">1</text>
<text x="115.5" y="113.8">RST</text>
<text x="115.5" y="111.5">5.5V</text>
<text x="115.5" y="109.1">A7</text>
<text x="127.3" y="111.4">GND2</text>
<text x="127.8" y="113.8">RST1</text>
<text x="129.9" y="109">D2</text>
<text x="173.8" y="108">6</text>
<text x="173.8" y="110.4">7</text>
<text x="173.8" y="112.8">8</text>
<text x="209.2" y="108">1</text>
<text x="209.2" y="110.4">2</text>
<text x="209.2" y="112.8">3</text>
<text x="230.5" y="110.4">1</text>
<text x="230.5" y="112.8">2</text>
<text x="115.5" y="118.5">RAW</text>
<text x="115.5" y="116.2">GND</text>
<text x="128.9" y="116.2">RX1</text>
<text x="129" y="118.5">TX0</text>
<text x="172.7" y="117.5">10</text>
<text x="173.8" y="115.1">9</text>
<text x="209.2" y="115.1">4</text>
<text x="209.2" y="117.5">5</text>
<text x="209.2" y="119.8">6</text>
<text x="230.5" y="115.1">3</text>
<text x="230.5" y="117.5">4</text>
<text x="209.2" y="136.4">1</text>
<text x="230.5" y="134">1</text>
<text x="230.5" y="136.4">2</text>
<text x="209.2" y="138.8">2</text>
<text x="209.2" y="141.1">3</text>
<text x="209.2" y="143.5">4</text>
<text x="230.5" y="138.8">3</text>
<text x="230.5" y="141.1">4</text>
<text x="209.2" y="145.8">5</text>
<text x="209.2" y="148.2">6</text>
<text x="110.7" y="155.3">2</text>
<text x="110.7" y="152.9">3</text>
<text x="110.7" y="150.5">4</text>
<text x="110.7" y="157.6">1</text>
<text x="230.5" y="157.6">1</text>
<text x="230.5" y="160">2</text>
<text x="230.5" y="162.3">3</text>
<text x="230.5" y="164.7">4</text>
<text x="111.3" y="169.5">1</text>
<text x="111.3" y="171.8">2</text>
<text x="111.3" y="174.2">3</text>
</g>
</svg>
